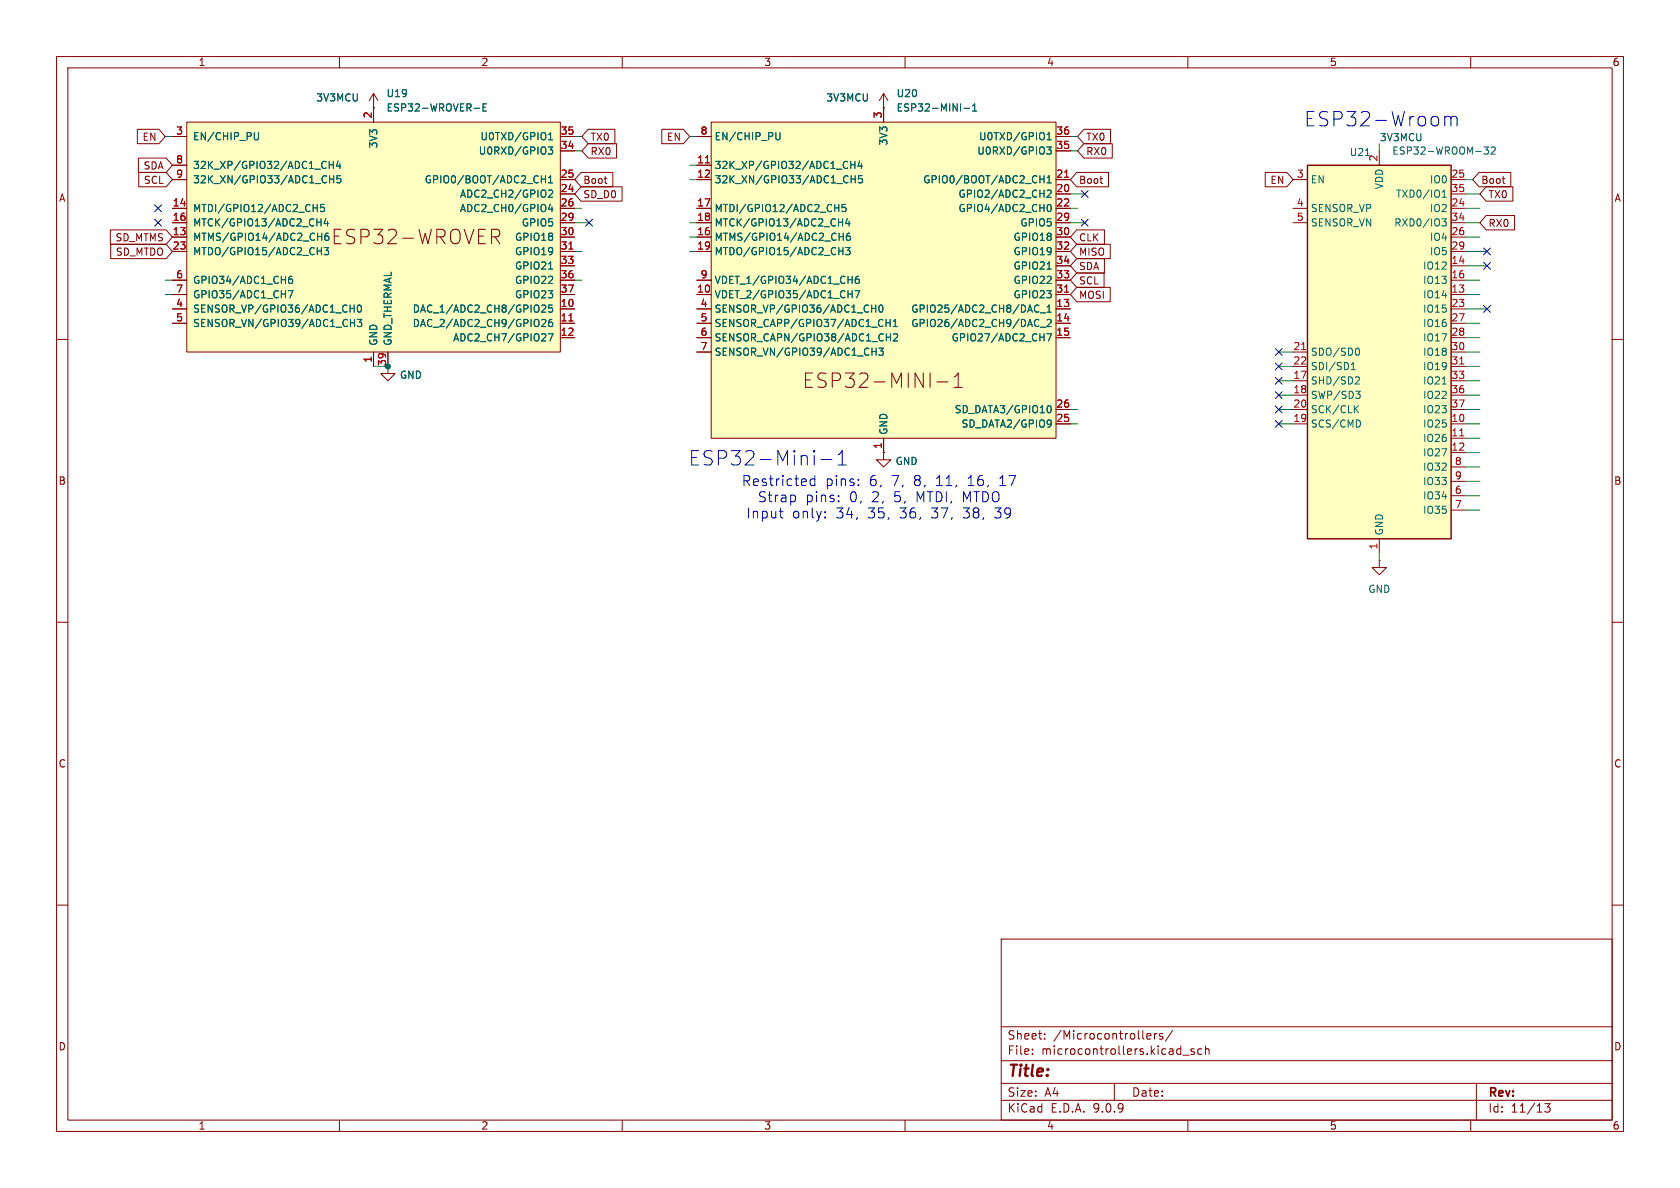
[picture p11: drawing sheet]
<svg xmlns="http://www.w3.org/2000/svg" width="297mm" height="210mm" viewBox="0 0 297 210" stroke-linecap="round" stroke-linejoin="round" font-family="sans-serif">
<g fill="none" stroke="#840000" stroke-width=".18">
<path d="M10 10h277v190h-277zM12 12h273v186h-273zM60 10v2M110 10v2M160 10v2M210 10v2M260 10v2M10 60h2M285 60h2M10 110h2M285 110h2M10 160h2"/>
<path d="M177 166h108v32h-108zM285 160h2M60 198v2M110 198v2M160 198v2M177 194.5h108M177 191.5h108M177 187.5h108M177 181.5h108M182.5 186.3v.1M182.5 185.5v.1M184.7 183.6v.1"/>
<path d="M184.7 182.8v.1M197 191.5v3M202.8 183.6h.6M202.8 182.8l.4-.1 .3 .4-.8 .1M204.1 182.7v1M204.5 182.7l-.3 .1-.1 .2M205.5 182.8l-.3-.1-.2 .2v.2l.5 .2v.3h-.5M207.3 182.1l-1.3 2M209.1 186.5h1.1M210 198v2M211.1 185.5l-.4-.1-.2 .2 .1 .2 .5 .2v.3h-.6M212.5 185.5l-.5-.1-.3 .3v.4l.2 .2h.6"/>
<path d="M213.1 185.5l.2-.1 .4 .1v.9M213.1 184.9v1.5M260 198v2M261 191.5v6.5M273.1 195.1h.9l-.5 .6 .5 .1v.7l-.3 .1h-.4l-.2-.1"/>
</g>
<path d="M125.7 21.6h61v55.9h-61z" fill="#ffffc2"/>
<g fill="none" stroke="#840000" stroke-width=".18">
<path d="M66 19.1h.1M66 16.5l-.7 1.3M66 16.5l.8 1.3M66 16.5v2.6M156.2 19.1h.1M156.2 16.5v5.1M156.2 16.5l-.8 1.3M156.2 16.5l.8 1.3M123.2 24.1h2.5M123.2 29.2h2.5M123.2 31.8h2.5M123.2 36.8h2.5"/>
<path d="M123.2 39.4h2.5M125.7 21.6h61v55.9h-61zM186.7 24.1h2.5M186.7 31.8h2.5M186.7 36.8h2.5M186.7 39.4h2.5M186.7 26.7h2.5M186.7 34.3h2.5M123.2 41.9h2.5M123.2 52.1h2.5M123.2 44.5h2.5M123.2 49.5h2.5"/>
<path d="M123.2 54.6h2.5M123.2 57.2h2.5M123.2 59.7h2.5M186.7 41.9h2.5M186.7 52.1h2.5M186.7 44.5h2.5M186.7 49.5h2.5M186.7 54.6h2.5M186.7 57.2h2.5M186.7 59.7h2.5M186.7 47h2.5M68.6 64.8v1.2h1.2l-1.2 1.3-1.3-1.3h1.3"/>
<path d="M123.2 62.2h2.5M156.2 77.5v2.5M165.6 67.5h2M168.7 68.5h1.4M168.7 66.7l.7-.8v2.6M186.7 72.4h2.5M186.7 74.9h2.5M156.2 80v1.3h1.3l-1.3 1.3-1.3-1.3h1.3M156.2 80h.1"/>
</g>
<path d="M124.7 28.8h.7M188.2 31.3h.7M188.2 51.7h.7" fill="none" stroke="#a90000" stroke-width=".18"/>
<g fill="none" stroke="#006464" stroke-width=".18">
<path d="M170.4 19.1h1M171.9 19.6h.8M171.9 18.7l.4-.3v1.2M137.9 23.4l-.1 1.2-.2 .1-.3-.1M147.6 36.7h.7M148.2 39.3h.8M148.3 36.1v1.3M149 38.7v1.2M149.5 36.1h-.6l-.1 .6 .2-.1 .4 .1 .2 .2-.1 .4-.2 .1-.5-.1M149.8 38.6l-.3 .9h.8M150.1 39.1v.8M150.4 28.5v1.3"/>
<path d="M150.4 29.1h.7M150.5 31.1v1.2M150.5 31.7h.7M151.1 28.5v1.3M151.2 31.1v1.2M152 28.5l-.3 .9h.8M152.3 28.9v.9M152.4 31.1h-.6l-.1 .6 .2-.2 .4 .1 .2 .2-.1 .4-.2 .1-.5-.1M183.8 31.7h.8M184.6 31.1v1.2M185.1 26h.7l-.4 .5 .4 .1v.5l-.2 .1h-.5M185.1 24.7h.7"/>
<path d="M185.1 32.3h.7M185.1 23.8l.4-.4v1.3M185.1 31.4l.4-.3v1.2M185.1 33.7l.5-.1 .2 .4-.7 .9h.7M185.2 36.3l.2-.2a.68 .68 0 0 1 .5 .7 .68 .68 0 0 1-.5 .6l-.2-.1-.1-.4zM148.3 44.4h.7M148.4 41.8h.7M149 43.8v1.2M149.1 41.2v1.3M149.5 43.8h.8l-.4 .4 .3 .2v.5l-.2 .1-.5-.1M149.9 49.4h.7M149.9 52h.7"/>
<path d="M150.2 41.2l-.3 .1a.86 .86 0 0 0 0 1.2l.4-.1v-.5l-.2-.2-.4 .1-.1 .1M150.6 48.8v1.3M150.6 51.4v1.2M151.1 51.4h.9l-.6 1.2M151.8 48.8l-.4 .1a.86 .86 0 0 0 0 1.2l.5-.1v-.4l-.2-.3h-.3l-.2 .3M154.1 54.5h.7M154.8 53.9v1.3M155.5 54l.2-.1a.68 .68 0 0 1 .4 .7 .68 .68 0 0 1-.4 .6l-.2-.1-.1-.4zM156.6 56.5v1.2M156.6 57.1h.8M156.7 59.6h.7M157.4 56.5v1.2"/>
<path d="M157.4 59v1.3M157.9 57.7h.7M157.9 56.8l.4-.3v1.2M158 59.1l.5-.1 .2 .4-.8 .9h.8M183.4 53.9l.3 .1M183.7 55.1l-.3 .1M183.9 55.3h1M183.9 57.9h1M185.1 59h.8l-.5 1.3M185.1 55.2h.7M185.1 56.6l.5-.1 .2 .3-.7 .9h.7M185.1 54.3l.4-.4v1.3"/>
<path d="M185.1 47.6h.7M154.2 62.1h.7M154.9 61.5v1.3M155.4 61.5h.8l-.5 .5 .4 .1v.6l-.2 .1-.5-.1M185.2 71.8l.2-.1a.68 .68 0 0 1 .5 .6 .68 .68 0 0 1-.5 .7l-.2-.2M185.4 74.2l.4 .2a.84 .84 0 0 1-.3 1.1M185.8 74.8l-.2 .2h-.2"/>
</g>
<path d="M231.1 29.2h25.4v66.1h-25.4z" fill="#ffffc2"/>
<path d="M231.1 29.2h25.4v66.1h-25.4z" fill="none" stroke="#840000" stroke-width=".25"/>
<g fill="none" stroke="#840000" stroke-width=".18">
<path d="M228.6 31.8h2.5M228.6 36.8h2.5M228.6 39.4h2.5M243.8 26.7v2.5M256.5 31.8h2.6M256.5 36.8h2.6M256.5 39.4h2.6M256.5 34.3h2.6M256.5 41.9h2.6M256.5 44.5h2.6M256.5 47h2.6M256.5 49.5h2.6"/>
<path d="M256.5 52.1h2.6M256.5 54.6h2.6M256.5 57.2h2.6M256.5 59.7h2.6M228.6 62.2h2.5M228.6 64.8h2.5M228.6 67.3h2.5M228.6 69.9h2.5M228.6 72.4h2.5M228.6 74.9h2.5M256.5 62.2h2.6M256.5 64.8h2.6"/>
<path d="M256.5 67.3h2.6M256.5 69.9h2.6M256.5 72.4h2.6M256.5 74.9h2.6M256.5 77.5h2.6M243.8 99.1v1.2h1.3l-1.3 1.3-1.2-1.3h1.2M243.8 99.1h.1M243.8 95.3v2.5M256.5 80h2.6M256.5 82.6h2.6M256.5 85.1h2.6M256.5 87.6h2.6"/>
<path d="M256.5 90.2h2.6"/>
</g>
<g fill="none" stroke="#006464" stroke-width=".18">
<path d="M241.4 27.5h.7M254.9 38.7h.8l-.4 .5 .3 .1v.5l-.2 .1h-.4M255 34.9h.7M255 34l.3-.4v1.3M262.4 26h.7l-.4 .5 .4 .1v.5l-.2 .1-.5-.1M263.6 26.1l.5-.1 .2 .3-.7 .9h.7M238.9 65.3h.7M238.9 64.4l.3-.3v1.2M239.6 72.2l.6 .8M239.7 69.2h.8l-.5 .4 .4 .2 .1 .4-.3 .2h-.3M239.8 66.6l.4 .1 .1 .3-.8 .9h.8M239.9 61.5a.68 .68 0 0 1 .5 .7 .68 .68 0 0 1-.5 .6"/>
<path d="M240.2 71.7l-.8 .7M240.3 74.3l.2 .5-.2 .6M255 67.9h.7"/>
</g>
<path d="M230.1 61.8h.7M258.1 64.4h.7M258.1 77.1h.7" fill="none" stroke="#a90000" stroke-width=".18"/>
<path d="M33 21.6h66.1v40.6h-66.1z" fill="#ffffc2"/>
<g fill="none" stroke="#840000" stroke-width=".18">
<path d="M66 19.1h.1M66 19.1v2.5M156.2 19.1h.1M156.2 19.1v2.5M24.3 22.9h3.8l1.1 1.2-1.1 1.3h-3.8zM24.5 27.9h4.9l1.1 1.3-1.1 1.3h-4.9zM24.5 30.5h4.9l1.1 1.3-1.1 1.2h-4.9zM30.5 24.1h2.5M30.5 29.2h2.5M30.5 31.8h2.5M30.5 36.8h2.5M30.5 39.4h2.5"/>
<path d="M33 21.6h66.1v40.6h-66.1zM99.1 24.1h2.5M99.1 31.8h2.5M99.1 36.8h2.5M99.1 39.4h2.5M99.1 26.7h2.5M99.1 34.3h2.5M102.7 30.5h5.6v2.5h-5.6l-1.1-1.2zM102.7 33h7.3v2.6h-7.3l-1.1-1.3zM104 25.4h5v2.5h-5l-1.1-1.2zM104 22.9h4.7v2.5h-4.7l-1.1-1.3zM106.8 31.6h.5"/>
<path d="M107.2 32.4h.1M117 22.9h3.8l1.1 1.2-1.1 1.3h-3.8zM123.2 24.1h2.5M123.2 29.2h2.5M123.2 31.8h2.5M123.2 36.8h2.5M123.2 39.4h2.5M186.7 24.1h2.5M186.7 31.8h2.5M186.7 36.8h2.5M186.7 39.4h2.5M186.7 26.7h2.5"/>
<path d="M186.7 34.3h2.5M190.3 30.5h5.7v2.5h-5.7l-1.1-1.2zM191.6 22.9h4.7v2.5h-4.7l-1.1-1.3zM191.6 25.4h5v2.5h-5l-1.1-1.2zM194.4 31.6h.5M194.8 32.4h.1M223.7 30.5h3.8l1.1 1.3-1.1 1.2h-3.8zM261.5 30.5h5.6v2.5h-5.6l-1.2-1.2zM262.7 33h4.8v2.6h-4.8l-1.1-1.3zM262.7 38.1h5.1v2.5h-5.1l-1.1-1.2zM265.6 31.6h.5M265.9 32.4h.2"/>
<path d="M19.5 40.6h9.9l1.1 1.3-1.1 1.3h-9.9zM19.6 43.2h9.8l1.1 1.3-1.1 1.2h-9.8zM30.5 41.9h2.5M30.5 44.5h2.5M30.5 49.5h2.5M30.5 52.1h2.5M30.5 54.6h2.5M30.5 57.2h2.5M59.1 41.7h.8M60.3 40.5h-1.2v2.6h1.2M62.7 40.7l-1-.2a.62 .62 0 0 0-.4 .6 .62 .62 0 0 0 .4 .6 .93 .93 0 0 1 1 .7 .65 .65 0 0 1-.5 .7l-.9-.1M63.8 41.9h1a.69 .69 0 0 0 .5-.7 .69 .69 0 0 0-.5-.7h-1v2.6"/>
<path d="M66.1 40.5h1.6l-.9 1a.69 .69 0 0 1 .9 .5v.6l-.3 .4-.2 .1h-.7l-.4-.3M68.6 40.8l.4-.3h.6a.69 .69 0 0 1 .4 1.1l-1.5 1.5h1.6M71.2 42.1h1.9M74.1 40.5l.6 2.6 .5-1.8 .5 1.8 .6-2.6M77.2 41.9h1a.69 .69 0 0 0 .5-.7 .69 .69 0 0 0-.5-.7h-1v2.6M77.8 41.9l.9 1.2M79.8 40.9a.85 .85 0 0 1 .9-.4 .85 .85 0 0 1 .6 .9v.8a.85 .85 0 0 1-.8 .9 .85 .85 0 0 1-.9-.9zM82.1 40.5l.8 2.6 .9-2.6M84.6 41.7h.9M85.8 40.5h-1.2v2.6h1.2M86.9 41.9h1a.69 .69 0 0 0 .5-.7 .69 .69 0 0 0-.5-.7h-1v2.6M87.5 41.9l.9 1.2"/>
<path d="M99.1 41.9h2.5M99.1 44.5h2.5M99.1 49.5h2.5M99.1 52.1h2.5M99.1 54.6h2.5M99.1 57.2h2.5M99.1 47h2.5M99.1 59.7h2.5M123.2 41.9h2.5M123.2 44.5h2.5M123.2 49.5h2.5M123.2 52.1h2.5"/>
<path d="M123.2 54.6h2.5M123.2 57.2h2.5M123.2 59.7h2.5M186.7 41.9h2.5M186.7 44.5h2.5M186.7 49.5h2.5M186.7 52.1h2.5M186.7 54.6h2.5M186.7 57.2h2.5M186.7 47h2.5M186.7 59.7h2.5M190.3 40.6h4.9v2.6h-4.9l-1.1-1.3z"/>
<path d="M190.3 45.7h4.9v2.6h-4.9l-1.1-1.3zM190.3 43.2h6v2.5h-6l-1.1-1.2zM190.3 50.8h6v2.5h-6l-1.1-1.2zM190.3 48.3h4.9v2.5h-4.9l-1.1-1.3zM66 62.2v2.6M68.6 62.2v2.6M123.2 62.2h2.5M156.2 77.5v2.5M186.7 72.4h2.5M186.7 74.9h2.5M156.2 80h.1"/>
</g>
<g fill="none" stroke="#006464" stroke-width=".18">
<path d="M83.8 19.1h1M85.4 19h.4M86 18.4h-.6v1.2h.6M170.4 19.1h1M171.9 19.6h.8M171.9 18.7l.4-.3v1.2M45.7 23.4l-.1 1.2-.2 .1-.3-.1M55.4 36.7h.7M56 39.3h.8M56.1 36.1v1.3M56.8 38.7v1.2M57.3 36.1h-.6l-.1 .6 .2-.1 .4 .1 .2 .2-.1 .4-.2 .1-.5-.1"/>
<path d="M57.6 38.6l-.3 .9h.8M57.9 39.1v.8M58.2 28.5v1.3M58.2 29.1h.7M58.3 31.1v1.2M58.3 31.7h.7M58.9 28.5v1.3M59 31.1v1.2M59.8 28.5l-.3 .9h.8M60.1 28.9v.9M60.2 31.1h-.6l-.1 .6 .2-.2 .4 .1 .2 .2-.1 .4-.2 .1-.5-.1M95.7 31.7h.7"/>
<path d="M96.4 31.1v1.2M96.9 26h.8l-.4 .5 .3 .1v.5l-.1 .1h-.5M97 24.7h.7M97 32.3h.7M97 23.8l.3-.4v1.3M97 31.4l.3-.3v1.2M97 33.7l.5-.1 .2 .4-.8 .9h.8M97.3 36.1l-.3 .9h.8M97.6 36.6v.8M137.9 23.4l-.1 1.2-.2 .1-.3-.1M147.6 36.7h.7M148.2 39.3h.8"/>
<path d="M148.3 36.1v1.3M149 38.7v1.2M149.5 36.1h-.6l-.1 .6 .2-.1 .4 .1 .2 .2-.1 .4-.2 .1-.5-.1M149.8 38.6l-.3 .9h.8M150.1 39.1v.8M150.4 29.1h.7M150.4 28.5v1.3M150.5 31.7h.7M150.5 31.1v1.2M151.1 28.5v1.3M151.2 31.1v1.2M152 28.5l-.3 .9h.8"/>
<path d="M152.3 28.9v.9M152.4 31.1h-.6l-.1 .6 .2-.2 .4 .1 .2 .2-.1 .4-.2 .1-.5-.1M183.8 31.7h.8M184.6 31.1v1.2M185.1 26h.7l-.4 .5 .4 .1v.5l-.2 .1h-.5M185.1 24.7h.7M185.1 32.3h.7M185.1 33.7l.5-.1 .2 .4-.7 .9h.7M185.1 23.8l.4-.4v1.3M185.1 31.4l.4-.3v1.2M185.2 36.3l.2-.2a.68 .68 0 0 1 .5 .7 .68 .68 0 0 1-.5 .6l-.2-.1-.1-.4zM50.9 51.4h.9l-.5 1.2"/>
<path d="M51.6 48.8l-.3 .1a.86 .86 0 0 0 0 1.2l.4-.1v-.4l-.2-.3h-.2l-.3 .3M56.1 44.4h.7M56.1 41.8h.8M56.8 43.8v1.2M56.9 41.2v1.3M57.3 43.8h.8l-.4 .4 .3 .2v.5l-.2 .1-.5-.1M58 41.2l-.3 .1a.86 .86 0 0 0 0 1.2l.4-.1v-.5l-.2-.2-.4 .1-.1 .1M61.9 54.5h.7M62 57.1h.7M62.6 53.9v1.3M62.7 56.5v1.2M63.2 56.5h.8l-.5 .4 .4 .2v.5l-.2 .1-.5-.1"/>
<path d="M63.3 54l.2-.1a.68 .68 0 0 1 .4 .7 .68 .68 0 0 1-.4 .6 .84 .84 0 0 1-.2-1.2zM95.8 54l.5-.1 .2 .4-.8 .9h.8M95.8 56.6l.5-.1 .2 .3-.8 .9h.8M96.9 59h.9l-.6 1.3M97 47.6h.7M97.6 56.5h-.4a.86 .86 0 0 0 0 1.2l.4-.1 .1-.4-.2-.3-.4 .1-.1 .2M97.6 53.9h-.6v.6l.2-.1 .4 .1 .1 .1-.1 .5-.1 .1-.5-.1M148.3 44.4h.7M148.4 41.8h.7M149 43.8v1.2M149.1 41.2v1.3M149.5 43.8h.8l-.4 .4 .3 .2v.5l-.2 .1-.5-.1"/>
<path d="M149.9 49.4h.7M149.9 52h.7M150.2 41.2l-.3 .1a.86 .86 0 0 0 0 1.2l.4-.1v-.5l-.2-.2-.4 .1-.1 .1M150.6 48.8v1.3M150.6 51.4v1.2M151.1 51.4h.9l-.6 1.2M151.8 48.8l-.4 .1a.86 .86 0 0 0 0 1.2l.5-.1v-.4l-.2-.3h-.3l-.2 .3M154.1 54.5h.7M154.8 53.9v1.3M155.5 54l.2-.1a.68 .68 0 0 1 .4 .7 .68 .68 0 0 1-.4 .6l-.2-.1-.1-.4zM156.6 57.1h.8M156.6 56.5v1.2"/>
<path d="M156.7 59.6h.7M157.4 56.5v1.2M157.4 59v1.3M157.9 57.7h.7M157.9 56.8l.4-.3v1.2M158 59.1l.5-.1 .2 .4-.8 .9h.8M183.4 53.9l.3 .1M183.7 55.1l-.3 .1M183.9 55.3h1M183.9 57.9h1M185.1 59h.8l-.5 1.3M185.1 55.2h.7"/>
<path d="M185.1 56.6l.5-.1 .2 .3-.7 .9h.7M185.1 47.6h.7M185.1 54.3l.4-.4v1.3M154.2 62.1h.7M154.9 61.5v1.3M155.4 61.5h.8l-.5 .5 .4 .1v.6l-.2 .1-.5-.1M185.2 71.8l.2-.1a.68 .68 0 0 1 .5 .6 .68 .68 0 0 1-.5 .7l-.2-.2M185.4 74.2l.4 .2a.84 .84 0 0 1-.3 1.1M185.8 74.8l-.2 .2h-.2"/>
</g>
<path d="M124.7 28.8h.7M188.2 31.3h.7M100.6 44h.7M100.6 56.7h.7M188.2 51.7h.7" fill="none" stroke="#a90000" stroke-width=".18"/>
<g fill="none" stroke="#009600" stroke-width=".18">
<path d="M29.2 24.1h1.3M101.6 26.7h1.3M101.6 36.8h1.3M101.6 24.1h1.3M101.6 39.4h2.5M121.9 24.1h1.3M121.9 31.8h1.3M121.9 39.4h1.3M121.9 29.2h1.3M189.2 26.7h1.3M189.2 36.8h1.3M189.2 24.1h1.3"/>
<path d="M189.2 34.3h2.6M189.2 39.4h2.6M243.8 25.4v1.3M259.1 36.8h2.5M259.1 34.3h2.5M259.1 31.8h1.2M259.1 39.4h2.5M29.2 49.5h1.3M29.2 52.1h1.3M101.6 49.5h1.3M101.6 44.5h1.3M121.9 41.9h1.3"/>
<path d="M121.9 44.5h1.3M259.1 47h3.8M259.1 49.5h2.5M259.1 52.1h2.5M259.1 41.9h2.5M259.1 44.5h3.8M259.1 54.6h3.8M259.1 57.2h2.5M259.1 59.7h2.5M66 64.8h2.6M189.2 72.4h1.3M189.2 74.9h1.3"/>
<path d="M226.1 72.4h2.5M226.1 74.9h2.5M226.1 69.9h2.5M226.1 67.3h2.5M226.1 62.2h2.5M226.1 64.8h2.5M259.1 72.4h2.5M259.1 74.9h2.5M259.1 69.9h2.5M259.1 77.5h2.5M259.1 67.3h2.5M259.1 62.2h2.5"/>
<path d="M259.1 64.8h2.5M243.8 97.8v1.3M259.1 80h2.5M259.1 85.1h2.5M259.1 82.6h2.5M259.1 87.6h2.5M259.1 90.2h2.5"/>
</g>
<g fill="none" stroke="#000084" stroke-width=".18">
<path d="M27.3 36.2l1.2 1.2M27.3 38.8l1.2 1.2M28.5 36.2l-1.2 1.2M28.5 38.8l-1.2 1.2M103.5 38.8l1.2 1.2M104.7 38.8l-1.2 1.2M191.2 38.8l1.2 1.2M191.2 33.7l1.2 1.2M192.4 38.8l-1.2 1.2M192.4 33.7l-1.2 1.2M262.3 54l1.2 1.2M262.3 43.8l1.2 1.3"/>
<path d="M262.3 46.4l1.2 1.2M263.5 54l-1.2 1.2M263.5 43.8l-1.2 1.3M263.5 46.4l-1.2 1.2M225.5 66.7l1.2 1.2M225.5 69.2l1.2 1.3M225.5 64.2l1.2 1.2M225.5 71.8l1.2 1.2M225.5 74.3l1.2 1.2M225.5 61.6l1.2 1.2M226.7 66.7l-1.2 1.2M226.7 69.2l-1.2 1.3"/>
<path d="M226.7 64.2l-1.2 1.2M226.7 71.8l-1.2 1.2M226.7 74.3l-1.2 1.2M226.7 61.6l-1.2 1.2"/>
</g>
<g fill="none" stroke="#0000c2" stroke-width=".18">
<path d="M255.4 20.6v1.7M255.4 20.8a.63 .63 0 0 1 1.1 .1M256.5 20.9l.4-.3 .6 .1 .1 .2v1.4M256.5 20.9v1.4M138.1 91.5l.3 .1M140.5 87.7v.8M144.1 84.1v1.7M144.1 84.7h-.5l-.4 .3v.5l.2 .3h.7M145.1 81.2h2M145.9 91.4v.2M145.9 90.5v.1M148.2 82.2h1.4"/>
<path d="M148.2 80.4l.7-.7v2.5M148.3 88.5v.2M148.3 87.6v.2M151.8 85.7v.1M151.8 84.7v.2"/>
</g>
<circle cx="68.6" cy="64.8" r=".46" fill="#009600" stroke="#009600" stroke-width=".18"/>
<g font-size="3.5" fill="#0000c2">
<text x="230.5" y="22.6">ESP32-Wroom</text>
<text x="121.7" y="82.5">ESP32-Mini-1</text>
</g>
<text font-size="3.5" fill="#840000" x="141.8" y="68.8">ESP32-MINI-1</text>
<text font-size="2.8" fill="#840000" x="178" y="190.9">Title:</text>
<g font-size="2.5" fill="#0000c2">
<text x="131.1" y="86.1">Restricted</text>
<text x="133.9" y="89">Strap</text>
<text x="142.4" y="89">pins:</text>
<text x="145.9" y="86.1">pins:</text>
<text x="150.2" y="89">0,</text>
<text x="153.7" y="86.1">6,</text>
<text x="154.2" y="89">2,</text>
<text x="157.7" y="86.1">7,</text>
<text x="158.2" y="89">5,</text>
<text x="161.7" y="86.1">8,</text>
<text x="162.2" y="89">MTDI, MTDO</text>
<text x="165.7" y="86.1">11,</text>
<text x="171.4" y="86.1">16,</text>
<text x="177.1" y="86.1">17</text>
<text x="131.9" y="91.9">Input</text>
<text x="140" y="91.9">only:</text>
<text x="147.8" y="91.9">34,</text>
<text x="153.5" y="91.9">35,</text>
<text x="159.2" y="91.9">36,</text>
<text x="164.9" y="91.9">37,</text>
<text x="170.6" y="91.9">38,</text>
<text x="176.3" y="91.9">39</text>
</g>
<g font-size="2.1" fill="#840000">
<text x="178" y="184">Sheet:</text>
<text x="186.2" y="184">/Microcontrollers/</text>
<text x="178" y="186.7">File:</text>
<text x="184.1" y="186.7">microcontrollers.kicad_sch</text>
<text x="178" y="196.9">KiCad</text>
<text x="178" y="194.1">Size:</text>
<text x="184.7" y="194.1">A4</text>
<text x="185.7" y="196.9">E.D.A.</text>
<text x="193.3" y="196.9">9.0.9</text>
<text x="200" y="194.1">Date:</text>
<text x="263" y="194.3">Rev:</text>
<text x="263" y="196.9">Id:</text>
<text x="267.1" y="196.9">11/13</text>
</g>
<g font-size="1.8" fill="#840000">
<text x="35" y="11.9">1</text>
<text x="85" y="11.9">2</text>
<text x="135" y="11.9">3</text>
<text x="185" y="11.9">4</text>
<text x="235" y="11.9">5</text>
<text x="285" y="11.9">6</text>
<text x="25.1" y="25.1">EN</text>
<text x="104.3" y="27.6">RX0</text>
<text x="104.3" y="25.1">TX0</text>
<text x="117.8" y="25.1">EN</text>
<text x="191.9" y="25.1">TX0</text>
<text x="191.9" y="27.6">RX0</text>
<text x="10.3" y="35.9">A</text>
<text x="25.3" y="30.2">SDA</text>
<text x="25.3" y="32.7">SCL</text>
<text x="103" y="32.7">Boot</text>
<text x="103" y="35.2">SD_D0</text>
<text x="190.7" y="32.7">Boot</text>
<text x="224.5" y="32.7">EN</text>
<text x="261.8" y="32.7">Boot</text>
<text x="263" y="35.2">TX0</text>
<text x="285.3" y="35.9">A</text>
<text x="263" y="40.3">RX0</text>
<text x="20.3" y="42.9">SD_MTMS</text>
<text x="20.4" y="45.4">SD_MTDO</text>
<text x="190.7" y="42.9">CLK</text>
<text x="190.7" y="47.9">SDA</text>
<text x="190.7" y="45.4">MISO</text>
<text x="190.7" y="53">MOSI</text>
<text x="190.7" y="50.5">SCL</text>
<text x="68.3" y="64.8" transform="rotate(-90 68.3 64.8)">39</text>
<text x="10.3" y="85.9">B</text>
<text x="285.3" y="85.9">B</text>
<text x="10.3" y="135.9">C</text>
<text x="285.3" y="135.9">C</text>
<text x="10.3" y="185.9">D</text>
<text x="285.3" y="185.9">D</text>
<text x="35" y="199.9">1</text>
<text x="85" y="199.9">2</text>
<text x="135" y="199.9">3</text>
<text x="185" y="199.9">4</text>
<text x="235" y="199.9">5</text>
<text x="285" y="199.9">6</text>
</g>
<g font-size="1.8" fill="#006464">
<text x="68.2" y="17.4">U19</text>
<text x="158.4" y="17.4">U20</text>
<text x="55.8" y="18.1">3V3MCU</text>
<text x="68.2" y="19.9">ESP32-WROVER-E</text>
<text x="146" y="18.1">3V3MCU</text>
<text x="158.4" y="19.9">ESP32-MINI-1</text>
<text x="34" y="25">EN/CHIP_PU</text>
<text x="66.9" y="26.3" transform="rotate(-90 66.9 26.3)">3V3</text>
<text x="84.5" y="27.5">U0RXD/GPIO3</text>
<text x="84.8" y="25">U0TXD/GPIO1</text>
<text x="126.2" y="25">EN/CHIP_PU</text>
<text x="157.1" y="25.8" transform="rotate(-90 157.1 25.8)">3V3</text>
<text x="172.7" y="27.5">U0RXD/GPIO3</text>
<text x="173" y="25">U0TXD/GPIO1</text>
<text x="238.5" y="27.8">U21</text>
<text x="246" y="27.5">ESP32-WROOM-32</text>
<text x="34" y="30.1">32K_XP/GPIO32/ADC1_CH4</text>
<text x="34" y="32.6">32K_XN/GPIO33/ADC1_CH5</text>
<text x="75" y="32.6">GPIO0/BOOT/ADC2_CH1</text>
<text x="81.2" y="35.2">ADC2_CH2/GPIO2</text>
<text x="126.2" y="30.1">32K_XP/GPIO32/ADC1_CH4</text>
<text x="126.2" y="32.6">32K_XN/GPIO33/ADC1_CH5</text>
<text x="163.1" y="32.6">GPIO0/BOOT/ADC2_CH1</text>
<text x="169.3" y="35.2">GPIO2/ADC2_CH2</text>
<text x="231.6" y="32.6">EN</text>
<text x="244.7" y="33.5" transform="rotate(-90 244.7 33.5)">VDD</text>
<text x="246.7" y="35.2">TXD0/IO1</text>
<text x="252.7" y="32.6">IO0</text>
<text x="34" y="37.7">MTDI/GPIO12/ADC2_CH5</text>
<text x="34" y="40.2">MTCK/GPIO13/ADC2_CH4</text>
<text x="81.2" y="37.7">ADC2_CH0/GPIO4</text>
<text x="92.2" y="40.2">GPIO5</text>
<text x="126.2" y="37.7">MTDI/GPIO12/ADC2_CH5</text>
<text x="126.2" y="40.2">MTCK/GPIO13/ADC2_CH4</text>
<text x="169.3" y="37.7">GPIO4/ADC2_CH0</text>
<text x="180.3" y="40.2">GPIO5</text>
<text x="231.6" y="37.7">SENSOR_VP</text>
<text x="231.6" y="40.2">SENSOR_VN</text>
<text x="246.4" y="40.2">RXD0/IO3</text>
<text x="252.7" y="37.7">IO2</text>
<text x="34" y="42.8">MTMS/GPIO14/ADC2_CH6</text>
<text x="34" y="45.3">MTDO/GPIO15/ADC2_CH3</text>
<text x="90.9" y="42.8">GPIO18</text>
<text x="90.9" y="45.3">GPIO19</text>
<text x="90.9" y="47.9">GPIO21</text>
<text x="126.2" y="42.8">MTMS/GPIO14/ADC2_CH6</text>
<text x="126.2" y="45.3">MTDO/GPIO15/ADC2_CH3</text>
<text x="179.1" y="42.8">GPIO18</text>
<text x="179.1" y="45.3">GPIO19</text>
<text x="179.1" y="47.9">GPIO21</text>
<text x="251.5" y="47.9">IO12</text>
<text x="252.7" y="42.8">IO4</text>
<text x="252.7" y="45.3">IO5</text>
<text x="34" y="50.4">GPIO34/ADC1_CH6</text>
<text x="34" y="52.9">GPIO35/ADC1_CH7</text>
<text x="90.9" y="50.4">GPIO22</text>
<text x="90.9" y="52.9">GPIO23</text>
<text x="126.2" y="50.4">VDET_1/GPIO34/ADC1_CH6</text>
<text x="126.2" y="52.9">VDET_2/GPIO35/ADC1_CH7</text>
<text x="179.1" y="52.9">GPIO23</text>
<text x="179.1" y="50.4">GPIO22</text>
<text x="251.5" y="50.4">IO13</text>
<text x="251.5" y="52.9">IO14</text>
<text x="34" y="55.5">SENSOR_VP/GPIO36/ADC1_CH0</text>
<text x="34" y="58">SENSOR_VN/GPIO39/ADC1_CH3</text>
<text x="72.9" y="55.5">DAC_1/ADC2_CH8/GPIO25</text>
<text x="72.9" y="58">DAC_2/ADC2_CH9/GPIO26</text>
<text x="126.2" y="55.5">SENSOR_VP/GPIO36/ADC1_CH0</text>
<text x="126.2" y="58">SENSOR_CAPP/GPIO37/ADC1_CH1</text>
<text x="161" y="55.5">GPIO25/ADC2_CH8/DAC_1</text>
<text x="161" y="58">GPIO26/ADC2_CH9/DAC_2</text>
<text x="251.5" y="55.5">IO15</text>
<text x="251.5" y="58">IO16</text>
<text x="66.9" y="61.2" transform="rotate(-90 66.9 61.2)">GND</text>
<text x="69.4" y="61.2" transform="rotate(-90 69.4 61.2)">GND_THERMAL</text>
<text x="80" y="60.6">ADC2_CH7/GPIO27</text>
<text x="126.2" y="60.6">SENSOR_CAPN/GPIO38/ADC1_CH2</text>
<text x="126.2" y="63.1">SENSOR_VN/GPIO39/ADC1_CH3</text>
<text x="168.1" y="60.6">GPIO27/ADC2_CH7</text>
<text x="231.6" y="63.1">SDO/SD0</text>
<text x="231.6" y="65.6">SDI/SD1</text>
<text x="251.5" y="60.6">IO17</text>
<text x="251.5" y="63.1">IO18</text>
<text x="251.5" y="65.6">IO19</text>
<text x="70.6" y="67.2">GND</text>
<text x="231.6" y="68.2">SHD/SD2</text>
<text x="231.6" y="70.7">SWP/SD3</text>
<text x="251.5" y="68.2">IO21</text>
<text x="251.5" y="70.7">IO22</text>
<text x="157.1" y="77" transform="rotate(-90 157.1 77)">GND</text>
<text x="168.7" y="73.3">SD_DATA3/GPIO10</text>
<text x="169.9" y="75.8">SD_DATA2/GPIO9</text>
<text x="231.6" y="73.3">SCK/CLK</text>
<text x="231.6" y="75.8">SCS/CMD</text>
<text x="251.5" y="73.3">IO23</text>
<text x="251.5" y="75.8">IO25</text>
<text x="158.2" y="82.4">GND</text>
<text x="251.5" y="78.3">IO26</text>
<text x="251.5" y="80.9">IO27</text>
<text x="251.5" y="83.4">IO32</text>
<text x="251.5" y="86">IO33</text>
<text x="251.5" y="88.5">IO34</text>
<text x="244.7" y="94.7" transform="rotate(-90 244.7 94.7)">GND</text>
<text x="251.5" y="91">IO35</text>
<text x="241.8" y="105">GND</text>
</g>
<g font-size="1.8" fill="#a90000">
<text x="31" y="23.9">3</text>
<text x="65.8" y="21" transform="rotate(-90 65.8 21)">2</text>
<text x="99" y="23.9">35</text>
<text x="123.8" y="23.9">8</text>
<text x="156" y="21" transform="rotate(-90 156 21)">3</text>
<text x="186.6" y="23.9">36</text>
<text x="31" y="29">8</text>
<text x="99" y="26.4">34</text>
<text x="123.1" y="29">11</text>
<text x="186.6" y="26.4">35</text>
<text x="243.6" y="28.6" transform="rotate(-90 243.6 28.6)">2</text>
<text x="31" y="31.5">9</text>
<text x="99" y="31.5">25</text>
<text x="99" y="34">24</text>
<text x="123.1" y="31.5">12</text>
<text x="186.6" y="31.5">21</text>
<text x="186.6" y="34">20</text>
<text x="229.2" y="31.5">3</text>
<text x="256.5" y="31.5">25</text>
<text x="256.5" y="34">35</text>
<text x="30.4" y="36.6">14</text>
<text x="30.4" y="39.1">16</text>
<text x="30.4" y="41.7">13</text>
<text x="99" y="36.6">26</text>
<text x="99" y="39.1">29</text>
<text x="99" y="41.7">30</text>
<text x="123.1" y="36.6">17</text>
<text x="123.1" y="39.1">18</text>
<text x="123.1" y="41.7">16</text>
<text x="186.6" y="41.7">30</text>
<text x="186.6" y="36.6">22</text>
<text x="186.6" y="39.1">29</text>
<text x="229.2" y="36.6">4</text>
<text x="229.2" y="39.1">5</text>
<text x="256.5" y="36.6">24</text>
<text x="256.5" y="39.1">34</text>
<text x="256.5" y="41.7">26</text>
<text x="30.4" y="44.2">23</text>
<text x="99" y="44.2">31</text>
<text x="99" y="46.7">33</text>
<text x="123.1" y="44.2">19</text>
<text x="186.6" y="44.2">32</text>
<text x="186.6" y="46.7">34</text>
<text x="256.5" y="44.2">29</text>
<text x="256.5" y="46.7">14</text>
<text x="31" y="49.3">6</text>
<text x="31" y="51.8">7</text>
<text x="99" y="49.3">36</text>
<text x="99" y="51.8">37</text>
<text x="123.1" y="51.8">10</text>
<text x="123.8" y="49.3">9</text>
<text x="186.6" y="51.8">31</text>
<text x="186.6" y="49.3">33</text>
<text x="256.5" y="49.3">16</text>
<text x="256.5" y="51.8">13</text>
<text x="31" y="54.4">4</text>
<text x="31" y="56.9">5</text>
<text x="99" y="54.4">10</text>
<text x="99" y="56.9">11</text>
<text x="99" y="59.4">12</text>
<text x="123.8" y="54.4">4</text>
<text x="123.8" y="56.9">5</text>
<text x="123.8" y="59.4">6</text>
<text x="186.6" y="54.4">13</text>
<text x="186.6" y="56.9">14</text>
<text x="186.6" y="59.4">15</text>
<text x="256.5" y="54.4">23</text>
<text x="256.5" y="56.9">27</text>
<text x="256.5" y="59.4">28</text>
<text x="65.8" y="64.2" transform="rotate(-90 65.8 64.2)">1</text>
<text x="123.8" y="62">7</text>
<text x="228.6" y="62">21</text>
<text x="228.6" y="64.5">22</text>
<text x="256.5" y="62">30</text>
<text x="256.5" y="64.5">31</text>
<text x="228.6" y="67.1">17</text>
<text x="228.6" y="69.6">18</text>
<text x="256.5" y="67.1">33</text>
<text x="256.5" y="69.6">36</text>
<text x="186.6" y="72.1">26</text>
<text x="186.6" y="74.7">25</text>
<text x="228.6" y="72.1">20</text>
<text x="228.6" y="74.7">19</text>
<text x="256.5" y="72.1">37</text>
<text x="256.5" y="74.7">10</text>
<text x="256.5" y="77.2">11</text>
<text x="156" y="79.4" transform="rotate(-90 156 79.4)">1</text>
<text x="256.5" y="79.8">12</text>
<text x="257.1" y="82.3">8</text>
<text x="257.1" y="84.8">9</text>
<text x="257.1" y="87.4">6</text>
<text x="257.1" y="89.9">7</text>
<text x="243.6" y="97.2" transform="rotate(-90 243.6 97.2)">1</text>
</g>
<text font-size="1.8" fill="#0f0f0f" x="243.8" y="25.1">3V3MCU</text>
</svg>
